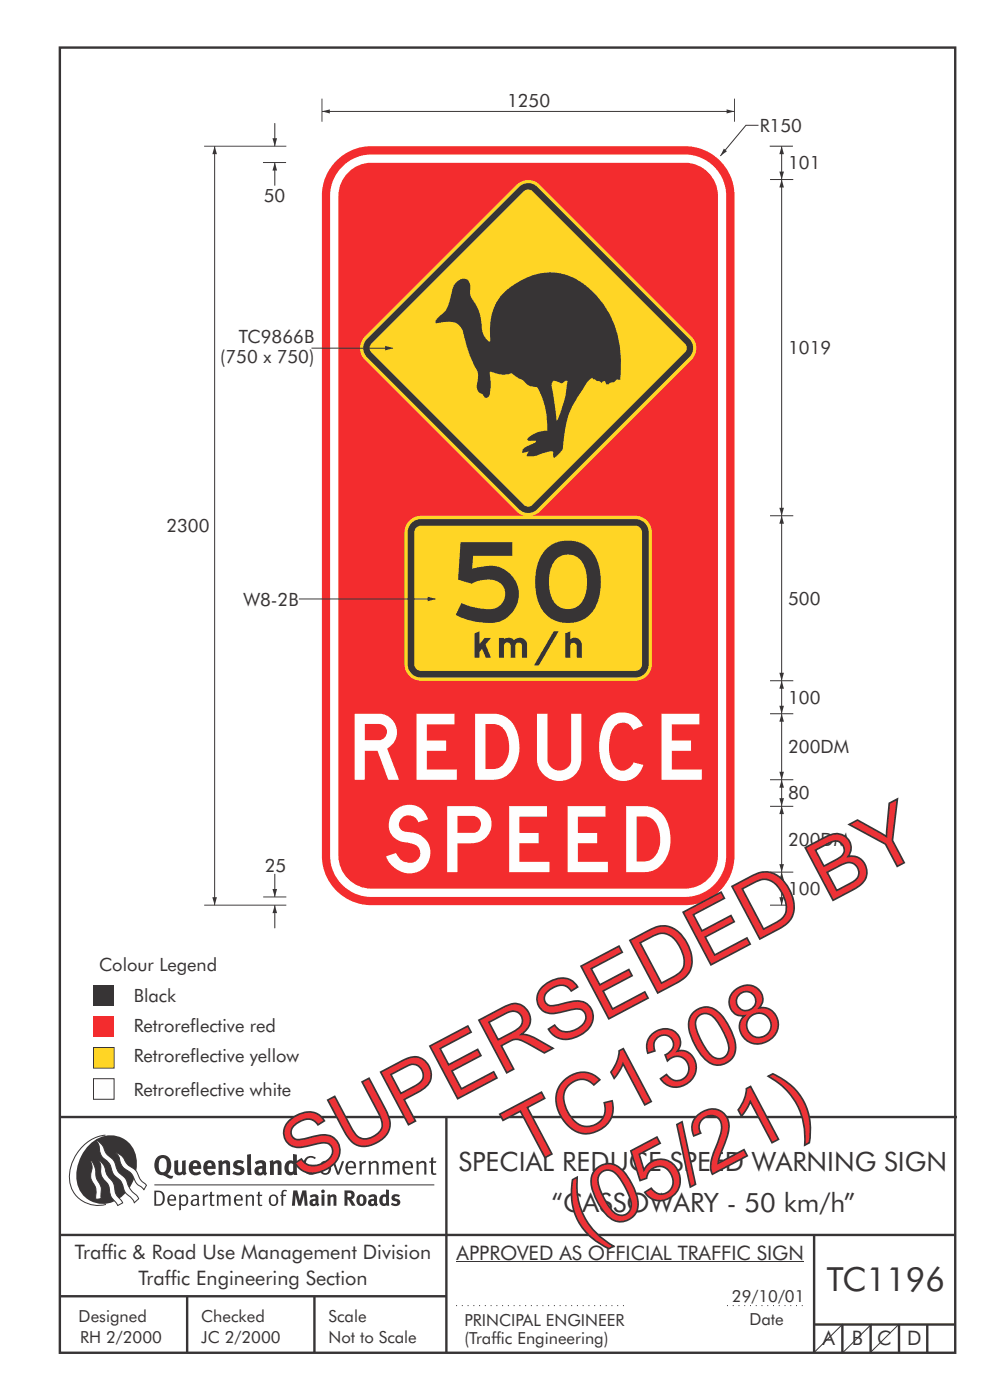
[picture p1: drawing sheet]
<svg xmlns="http://www.w3.org/2000/svg" width="210mm" height="297mm" viewBox="0 0 210 297" stroke-linecap="round" stroke-linejoin="round" font-family="sans-serif">
<g fill="none" stroke="#373435" stroke-width=".51">
<path d="M12.7 10.1h189.9v276.9h-189.9zM12.7 237h190.3M94.7 236.9v50.1M12.7 262h190M12.7 275h82M39.7 275v12M66.7 275v12M172.7 262v25M172.7 281h30M178.7 281v6M184.7 281v6M190.7 281v6"/>
<path d="M196.7 281v6"/>
</g>
<path d="M154.2 277h16.7" fill="none" stroke="#373435" stroke-width=".21" stroke-dasharray=".2 1" stroke-linecap="butt"/>
<path d="M19.8 209h4.4v4.3h-4.4z" fill-rule="evenodd" fill="#373435"/>
<path d="M19.8 228.8h4.4v4.4h-4.4z" fill-rule="evenodd" fill="#fefefe" stroke="#373435" stroke-width=".21"/>
<path d="M19.8 222.2h4.4v4.4h-4.4z" fill-rule="evenodd" fill="#ffd525" stroke="#373435" stroke-width=".21"/>
<path d="M19.8 215.6h4.4v4.4h-4.4z" fill-rule="evenodd" fill="#f32c2e"/>
<path d="M96.9 267.7h73.6M178.8 280.9l-6.2 6.1M184.9 280.9l-6.2 6.1" fill="none" stroke="#373435" stroke-width=".21"/>
<g fill="#373435">
<path d="M64.9 245.6a1.61 1.61 0 0 1 2.1 0l-.2 .3a1.17 1.17 0 0 0-1.4-.2 1.17 1.17 0 0 0-.6 1.3 1.42 1.42 0 0 0 1.2 1.8l.7-.1v-1.2h-.8l-.1-.4h1.3v1.8a1.82 1.82 0 0 1-2.2 0 1.82 1.82 0 0 1-.6-2.1l.2-.7z" fill-rule="evenodd"/>
<path d="M68.2 246.5a1.77 1.77 0 0 0 .4 2.7 1.39 1.39 0 0 0 1.4-.5 1.39 1.39 0 0 0 .2-1.5 1.19 1.19 0 0 0-2-.7zM68.5 246.8a.83 .83 0 0 1 1 .1 .83 .83 0 0 1 .2 .9 .75 .75 0 0 1-.6 1.1 .75 .75 0 0 1-.8-.9v-.9z" fill-rule="evenodd"/>
<path d="M70.5 246.3h.4l.8 2.4 .8-2.4h.5l-1.1 2.9h-.4z" fill-rule="evenodd"/>
<path d="M73.6 246.7a1.74 1.74 0 0 0 .5 2.5l.9-.1 .5-.2-.2-.3a.89 .89 0 0 1-1.1 .2 .89 .89 0 0 1-.4-1h1.7a1.15 1.15 0 0 0-.4-1.4 1.15 1.15 0 0 0-1.5 .3zM74 246.8a.67 .67 0 0 1 .8-.1 .67 .67 0 0 1 .3 .8h-1.3z" fill-rule="evenodd"/>
<path d="M76.2 246.4l.4-.1 .1 .4 .5-.4h.5l-.2 .5a.61 .61 0 0 0-.8 .6v1.8h-.4z" fill-rule="evenodd"/>
<path d="M78.1 246.4l.5-.1 .1 .4a.89 .89 0 0 1 .9-.4 .89 .89 0 0 1 .7 .7v2.2h-.4v-2.2l-.1-.2-.3-.1-.8 .3v2.2h-.4z" fill-rule="evenodd"/>
<path d="M81.1 246.4l.4-.1 .1 .4a.83 .83 0 0 1 .8-.4 .83 .83 0 0 1 .7 .4 .86 .86 0 0 1 .9-.4 .86 .86 0 0 1 .7 .7v2.2h-.4l-.1-2.4a.5 .5 0 0 0-.8 .1l-.2 .2v2.1h-.5v-2.3l-.4-.2-.7 .3v2.2h-.4z" fill-rule="evenodd"/>
<path d="M85.7 246.7a1.74 1.74 0 0 0 .5 2.5l.9-.1 .5-.2-.2-.3a.89 .89 0 0 1-1.1 .2 .89 .89 0 0 1-.4-1h1.7a1.15 1.15 0 0 0-.5-1.4 1.15 1.15 0 0 0-1.4 .3zM86 246.8a.67 .67 0 0 1 .9-.1 .67 .67 0 0 1 .3 .8h-1.3z" fill-rule="evenodd"/>
<path d="M88.3 246.4l.4-.1 .1 .4a.89 .89 0 0 1 .9-.4 .89 .89 0 0 1 .7 .7v2.2h-.4v-2.2l-.1-.2-.3-.1-.8 .3v2.2h-.4z" fill-rule="evenodd"/>
<path d="M91.5 245.6l.4-.1v.8h.7l-.2 .4h-.5v2.1l.1 .1h.5l.1 .3a.71 .71 0 0 1-1.2-.6v-1.9h-.3v-.4h.3z" fill-rule="evenodd"/>
<path d="M37 246.3l.8-.2v2a.46 .46 0 0 0 .2 .6 .46 .46 0 0 0 .6-.2v-2.2l.8-.2v2.4l.2 .5-.6 .3-.2-.3a1.03 1.03 0 0 1-1.2 .3 1.03 1.03 0 0 1-.6-1.1z" fill-rule="evenodd"/>
<path d="M40.4 246.5a1.64 1.64 0 0 0 0 2.3 1.64 1.64 0 0 0 2.3 .1l-.4-.4a.78 .78 0 0 1-.9 .2 .78 .78 0 0 1-.5-.7h1.8a1.37 1.37 0 0 0-.6-1.7 1.37 1.37 0 0 0-1.7 .2zM41 246.9a.48 .48 0 0 1 .7-.1 .48 .48 0 0 1 .2 .6h-1z" fill-rule="evenodd"/>
<path d="M43.5 246.5a1.65 1.65 0 0 0-.2 2 1.65 1.65 0 0 0 1.9 .7l.5-.3-.3-.4a.78 .78 0 0 1-.9 .3 .78 .78 0 0 1-.5-.8h1.8a1.37 1.37 0 0 0-.6-1.7 1.37 1.37 0 0 0-1.7 .2zM44.1 246.9a.48 .48 0 0 1 .6-.1 .48 .48 0 0 1 .2 .6h-.9z" fill-rule="evenodd"/>
<path d="M46.3 246.3l.7-.2 .1 .4a.95 .95 0 0 1 1-.3 .95 .95 0 0 1 .7 .8v2.3h-.8v-2.3l-.3-.2-.5 .3v2.2h-.8z" fill-rule="evenodd"/>
<path d="M49.7 246.5a1.73 1.73 0 0 1 2-.1l-.2 .5-.6-.2a.42 .42 0 0 0-.6 .3l.2 .2a1.23 1.23 0 0 1 1.4 1.1 1.47 1.47 0 0 1-2.3 .9l-.3-.2 .3-.6 .7 .3a.47 .47 0 0 0 .7-.3 .87 .87 0 0 0-1-.5l-.4-.2-.1-.4z" fill-rule="evenodd"/>
<path d="M54.1 246.5l.3 .6 .3-.2a.62 .62 0 0 1 .9 .1v.4a1.21 1.21 0 0 0-1.3 .3 1.21 1.21 0 0 0-.2 1.3 1.19 1.19 0 0 0 1.7 0l.5 .4 .4-.5-.3-.3v-1.4a.96 .96 0 0 0-1.3-1.1zM55 248l.6-.1v.7a.43 .43 0 0 1-.6 .1 .43 .43 0 0 1 0-.7z" fill-rule="evenodd"/>
<path d="M57.2 246.3l.7-.2 .1 .4a.95 .95 0 0 1 1-.3 .95 .95 0 0 1 .7 .8v2.3h-.8v-2.3l-.3-.2-.5 .3v2.2h-.8z" fill-rule="evenodd"/>
<path d="M62.2 244.8v1.5a1.29 1.29 0 0 0-1.4 .2 1.29 1.29 0 0 0-.5 1.3 1.24 1.24 0 0 0 .5 1.3 1.24 1.24 0 0 0 1.5 0l.1 .2h.7l-.1-4.4zM61.5 246.9l.4-.1 .3 .2v1.5l-.3 .1a.48 .48 0 0 1-.6-.4 1.52 1.52 0 0 1 .2-1.3z" fill-rule="evenodd"/>
<path d="M52.4 245l.8-.2 .2 4.5h-.8l-.1-.2z" fill-rule="evenodd"/>
</g>
<path d="M22.4 240.8a9 9 0 0 0-7.4 10.9 6.2 6.2 0 0 0 7.5 3.8M32.7 251.4h59.4" fill="none" stroke="#373435" stroke-width=".21"/>
<path d="M19.1 242.7a5.7 5.7 0 0 1 6.5-1.4 5.7 5.7 0 0 1 3.4 5.7 8.6 8.6 0 0 1-6.2 8.3 5.7 5.7 0 0 1-6.5-7 9.9 9.9 0 0 1 2.8-5.6z" fill-rule="evenodd" fill="#373435"/>
<path d="M24.4 244.5a3.1 3.1 0 0 1 2.3 2.2l.8 .7a3.2 3.2 0 0 1 2 2.4l.4 .6 1.2 1.1-.6 .9-.2-.3a3.5 3.5 0 0 1-1.9-2.1 3.8 3.8 0 0 0-2.1-2.2 3.5 3.5 0 0 1-1-2.2zM20.4 241.9a3.4 3.4 0 0 1 1.9 2.4l.7 .9a3.3 3.3 0 0 1 1.7 2.6 4.4 4.4 0 0 0 1.7 2l.3 .3a6.1 6.1 0 0 0 2.5 3.7l.2 .5-.9 .9a6.1 6.1 0 0 0-1.9-2.3l-.4-.7a3.6 3.6 0 0 0-1.9-2.8l-.6-1a3.6 3.6 0 0 0-1.9-2.8 3.7 3.7 0 0 1-.8-2.4zM21 246.1a3.4 3.4 0 0 1 1.5 2.7l.6 1a3.8 3.8 0 0 1 1.4 3.1l.3 .7 1.2 1.6-1 .5-.5-.7a3.2 3.2 0 0 1-1.3-2.8 4.3 4.3 0 0 0-1.4-2.2 4.7 4.7 0 0 1-.5-3zM19.2 246.1a5.1 5.1 0 0 1 1.2 3.7l.3 .7a3.1 3.1 0 0 1 .7 2.9l.1 .9-1.1 .2-.1-.8a3.5 3.5 0 0 0-.9-3.3 3.6 3.6 0 0 1 .1-2.5z" fill-rule="evenodd" fill="#fefefe" stroke="#373435" stroke-width=".21"/>
<g fill="#373435">
<path d="M33.4 245.5a2.51 2.51 0 0 0 .4 3.7l.8 .1a2.78 2.78 0 0 0 2 .7l.2-.6h-.6l-.7-.3a2.56 2.56 0 0 0 0-3.8 1.83 1.83 0 0 0-2.1 .2zM34 245.8a.87 .87 0 0 1 1 .1 .87 .87 0 0 1 .4 .9v.4a1.17 1.17 0 0 1-.9 1.5l-.3-.1a2.38 2.38 0 0 1-.2-2.8z" fill-rule="evenodd"/>
<path d="M33.1 252.9v2.6a1.12 1.12 0 0 0 1.2-.3 1.12 1.12 0 0 0 .2-1.2l-.1-.5-.3-.5zM32.7 252.6h1.1a1.67 1.67 0 0 1 1.2 1.6 1.67 1.67 0 0 1-1.3 1.6h-1zM36.1 253.9l-.2 .5h1.1a.55 .55 0 0 0-.3-.6 .55 .55 0 0 0-.6 .1zM35.8 253.7a.95 .95 0 0 1 1.2-.1 .95 .95 0 0 1 .4 1.1h-1.5a.72 .72 0 0 0 .4 .8 .72 .72 0 0 0 .9-.2l.1 .3a1.15 1.15 0 0 1-1.5 0 1.15 1.15 0 0 1-.2-1.5zM38.4 254.1v1.1a.7 .7 0 0 0 .9 .2 .7 .7 0 0 0 .2-.9 .61 .61 0 0 0-.4-.7 .61 .61 0 0 0-.7 .3zM38 253.5l.3-.1 .1 .4a.95 .95 0 0 1 1.2-.2 .95 .95 0 0 1 .3 1.2 .92 .92 0 0 1-.5 .9 .92 .92 0 0 1-1-.1v1.1l-.4 .1zM40.9 254.8a.5 .5 0 0 0 .2 .8 .5 .5 0 0 0 .7-.4v-.6zM40.5 253.7a1 1 0 0 1 1.7 .3v1.4l.2 .2-.2 .3-.3-.4a.78 .78 0 0 1-1.4 0 .78 .78 0 0 1 .8-1.1h.5a.58 .58 0 0 0-.3-.7 .58 .58 0 0 0-.7 .2zM43 253.5l.3-.1 .1 .4 .3-.3 .5-.1-.2 .4a.52 .52 0 0 0-.6 .5v1.5h-.4zM44.6 252.9l.4-.1-.1 .7h.6l-.1 .2h-.5v1.5a.35 .35 0 0 0 .6 .3v.3a.57 .57 0 0 1-.6 .1 .57 .57 0 0 1-.3-.6v-1.6h-.3v-.2h.3zM45.9 253.5l.4-.1 .1 .4 .2-.2a.64 .64 0 0 1 1 .2 .7 .7 0 0 1 .8-.4 .7 .7 0 0 1 .5 .6v1.8h-.4v-1.7l-.2-.4-.7 .4v1.7h-.3v-1.7a.38 .38 0 0 0-.3-.4 .38 .38 0 0 0-.5 .2l-.1 .2v1.7h-.4zM50.2 253.9l-.2 .5h1.1a.55 .55 0 0 0-.2-.6 .55 .55 0 0 0-.7 .1zM49.9 253.7a.95 .95 0 0 1 1.2-.1 .95 .95 0 0 1 .4 1.1h-1.5a.72 .72 0 0 0 .4 .8 .72 .72 0 0 0 .9-.2l.1 .3a1.15 1.15 0 0 1-1.5 0 1.15 1.15 0 0 1-.2-1.5zM52.1 253.5l.3-.1 .1 .4a.72 .72 0 0 1 .8-.4 .72 .72 0 0 1 .6 .6v1.8h-.4v-1.6a.45 .45 0 0 0-.3-.5 .45 .45 0 0 0-.5 .2l-.2 .2v1.7h-.3zM54.7 252.9l.4-.1v.7h.6l-.1 .2h-.5v1.5a.35 .35 0 0 0 .5 .3v.3a.57 .57 0 0 1-.6 .1 .57 .57 0 0 1-.3-.6v-1.6h-.3v-.2h.3zM57.6 253.8l-.2 .8a.65 .65 0 0 0 .3 .8 .65 .65 0 0 0 .8-.2l.1-.1a.93 .93 0 0 0-.7-1.4zM57.3 253.7a1.12 1.12 0 0 1 1.4 0 1.12 1.12 0 0 1 .2 1.5 1.01 1.01 0 0 1-1.2 .6 1.01 1.01 0 0 1-.7-1.2zM59.9 252.6l.5-.2 .5 .1-.2 .3-.3-.1-.3 .2v.6h.6l-.1 .2h-.5v2.1h-.4v-2.1h-.2v-.2h.2zM62.2 252.5l-.3 3.3h.7l.1-2.3 .6 2.3h.5l.7-2.3 .1 2.3h.7l-.3-3.3h-.9l-.5 2.2-.5-2.2zM65.7 253.7l.3 .4a.51 .51 0 0 1 .5-.3 .51 .51 0 0 1 .4 .4v.1a.88 .88 0 0 0-1.1 .3 .88 .88 0 0 0 .2 1.2 .9 .9 0 0 0 1.1-.2l.3 .3 .4-.4-.3-.3v-1a.87 .87 0 0 0-.4-.9 .87 .87 0 0 0-1 .2zM66.4 254.8l.5-.1v.6l-.1 .1h-.3l-.2-.2zM68.2 253.4v2.4h.6v-2.5zM68.1 252.7a.4 .4 0 0 0 .8 0 .4 .4 0 0 0-.8 0zM69.4 253.5l.1 2.3h.6v-1.7a.33 .33 0 0 1 .4-.2 .33 .33 0 0 1 .2 .3v1.6h.7v-1.8a.75 .75 0 0 0-.6-.6 .75 .75 0 0 0-.8 .2v-.3zM73.1 252.5v3.3h.6v-1.4l.3 .3 .7 1.1h.7l-.9-1.4a.94 .94 0 0 0 .7-1 .94 .94 0 0 0-.9-.9zM73.7 253.1a.51 .51 0 0 1 .7 .1 .51 .51 0 0 1-.1 .7h-.6zM75.9 253.7a1.19 1.19 0 0 0-.1 1.7 1.19 1.19 0 0 0 1.7 0 1.19 1.19 0 0 0 0-1.6 1.19 1.19 0 0 0-1.6-.1zM76.5 253.9l.2-.1a.99 .99 0 0 1 0 1.6 1.06 1.06 0 0 1-.2-1.5zM78.1 253.7l.3 .4a.51 .51 0 0 1 .5-.3 .51 .51 0 0 1 .4 .4v.1a.88 .88 0 0 0-1.1 .3 .88 .88 0 0 0 .2 1.2 .9 .9 0 0 0 1.1-.2l.3 .3 .4-.4-.2-.3v-1a.87 .87 0 0 0-.5-.9 .87 .87 0 0 0-1 .2zM78.9 254.8l.4-.1v.6l-.1 .1h-.3l-.2-.2zM81.9 252.3v1.2a1.2 1.2 0 0 0-1.4 .6 1.2 1.2 0 0 0 .2 1.4l.5 .3 .8-.1v.1h.6l-.1-3.4zM81.4 253.9l.5 .1-.1 1.2a.46 .46 0 0 1-.5 0 .46 .46 0 0 1-.2-.6zM83.3 253.5a.79 .79 0 0 0-.2 1 .79 .79 0 0 0 1 .4 .33 .33 0 0 1 0 .5 .33 .33 0 0 1-.5-.1l-.5-.2-.2 .5a1.15 1.15 0 0 0 1.2 .3 1.15 1.15 0 0 0 .8-1 1.49 1.49 0 0 0-1.2-.8 .4 .4 0 0 1 .3-.3 .4 .4 0 0 1 .4 .1l.2 .1 .2-.4a1.47 1.47 0 0 0-1.5-.1z" fill-rule="evenodd"/>
</g>
<path d="M71.8 33.7a10.4 10.4 0 0 0-3.5 7.8v140.1a10.5 10.5 0 0 0 10.4 10.4h66.7a10.5 10.5 0 0 0 10.4-10.4v-140.1a10.5 10.5 0 0 0-10.4-10.5h-66.7a10.4 10.4 0 0 0-6.9 2.7zM72.6 35.4a8.7 8.7 0 0 0-2.6 6.1v140a8.8 8.8 0 0 0 8.8 8.8h66.5a8.8 8.8 0 0 0 8.7-8.8v-140a8.8 8.8 0 0 0-8.7-8.7h-66.5a8.7 8.7 0 0 0-6.2 2.6zM74.2 36.3a7 7 0 0 0-2.4 5.2v140a7 7 0 0 0 7 7h66.5a7 7 0 0 0 7-7v-140a7 7 0 0 0-7-7h-66.5a6.9 6.9 0 0 0-4.6 1.8z" fill-rule="evenodd" fill="#f32c2e"/>
<g fill="#fefefe">
<path d="M83.8 171.9a4.2 4.2 0 0 1 7 1.9l-2.1 .6a2.03 2.03 0 0 0-2.7-1.4 2.03 2.03 0 0 0-1.1 2.8 3.4 3.4 0 0 0 2.7 .8 4.4 4.4 0 0 1 3.2 6.3 4.4 4.4 0 0 1-6.8 1.4l-1.3-1.2-.8-1.4 2.1-.7a2.91 2.91 0 0 0 4.5 1.4 2.02 2.02 0 0 0 .5-2.1 2.02 2.02 0 0 0-1.7-1.3l-.5-.2a4.3 4.3 0 0 1-4.2-2.7 4.3 4.3 0 0 1 1.2-4.2z"/>
<path d="M108 171h8v2.3h-5.8v3.4h4.1v2.2h-4.1v3.9h6.3v2.2h-8.5z"/>
<path d="M120.4 171h8v2.3h-5.8v3.4h4.1v2.2h-4.1v3.9h6.4v2.2h-8.6z"/>
<path d="M97 173.1h3.3a1.8 1.8 0 0 1 1.7 1.7 1.8 1.8 0 0 1-1.6 1.9h-3.4zM94.9 171v14h2.1v-6.1h3a4 4 0 0 0 4.3-3.8 4 4 0 0 0-4.1-4.1z"/>
<path d="M132.8 171v14h3.9a6 6 0 0 0 5.5-6 7.7 7.7 0 0 0-2.9-7.3 4.9 4.9 0 0 0-2.6-.7zM135 173.2a4.2 4.2 0 0 1 3.7 .8 6.4 6.4 0 0 1-.1 8 2.78 2.78 0 0 1-1.9 .7h-1.7z"/>
</g>
<path d="M165.8 38.1v71.3" fill="none" stroke="#373435" stroke-width=".21"/>
<g fill="#373435">
<path d="M165.8 38.1l.5 1.7h-1z"/>
<path d="M165.3 107.7h1l-.5 1.7z"/>
</g>
<path d="M155.8 20.9v4.9M163.3 38.1h5M163.3 109.4h5" fill="none" stroke="#373435" stroke-width=".21"/>
<g fill="#fefefe">
<path d="M88.4 151.4h8v2.3h-5.9v3.4h4.1v2.2h-4.1v3.9h6.4v2.2h-8.5z"/>
<path d="M113.9 151.4h2.2v9.7a2.53 2.53 0 0 0 2.5 2.4 2.53 2.53 0 0 0 2.6-2.3v-9.8h2.1v9.5a4.7 4.7 0 0 1-4.6 4.8 4.7 4.7 0 0 1-4.8-4.6z"/>
<path d="M128.9 152.4a4.6 4.6 0 0 1 7.5 1.6l-2.1 .8a2.4 2.4 0 0 0-2.5-1.5 2.4 2.4 0 0 0-2.1 2 8.5 8.5 0 0 0 .7 7.4 2.36 2.36 0 0 0 4-1l2.1 .6a4.4 4.4 0 0 1-4.1 3.4 4.4 4.4 0 0 1-4.5-2.9 11.4 11.4 0 0 1 .5-9.8z"/>
<path d="M140.3 151.4h8.1v2.3h-5.9v3.4h4.1v2.2h-4.1v3.9h6.4v2.2h-8.6z"/>
<path d="M77.4 153.6h2.9a1.72 1.72 0 0 1 1.8 1.7 1.72 1.72 0 0 1-1.7 1.7h-3zM75.2 151.4v14h2.2v-6.1h2.7l2.2 6.1h2.3l-2.5-6.6a3.9 3.9 0 0 0 2-4.3 3.9 3.9 0 0 0-3.7-3.1z"/>
<path d="M100.8 151.4v14h3.9a6 6 0 0 0 5.5-6 7.7 7.7 0 0 0-2.9-7.3 4.9 4.9 0 0 0-2.6-.7zM103 153.6a4.2 4.2 0 0 1 3.6 .8 6.4 6.4 0 0 1 0 8 2.78 2.78 0 0 1-2 .7h-1.6z"/>
</g>
<path d="M68.3 23.6h87.5" fill="none" stroke="#373435" stroke-width=".21"/>
<g fill="#373435">
<path d="M68.3 23.6l1.7-.4v.9z"/>
<path d="M154.1 23.2l1.7 .4-1.7 .5z"/>
</g>
<path d="M160.9 26.6h-2.7l-5.4 6.5" fill="none" stroke="#373435" stroke-width=".21"/>
<path d="M153.5 31.5l.7 .6-1.4 1z" fill="#373435"/>
<path d="M165.8 31v7.1" fill="none" stroke="#373435" stroke-width=".21"/>
<g fill="#373435">
<path d="M165.8 31l.5 1.7h-1z"/>
<path d="M165.3 36.4h1l-.5 1.7z"/>
</g>
<path d="M163.3 31h4.9M165.8 144.4v7" fill="none" stroke="#373435" stroke-width=".21"/>
<g fill="#373435">
<path d="M165.8 144.4l.5 1.7h-1z"/>
<path d="M165.3 149.7h1l-.5 1.7z"/>
</g>
<path d="M163.3 151.4h5M165.8 151.4v14" fill="none" stroke="#373435" stroke-width=".21"/>
<g fill="#373435">
<path d="M165.8 151.4l.5 1.7h-1z"/>
<path d="M165.3 163.7h1l-.5 1.7z"/>
</g>
<path d="M163.3 165.4h5M165.8 171v14" fill="none" stroke="#373435" stroke-width=".21"/>
<g fill="#373435">
<path d="M165.8 171l.5 1.7h-1z"/>
<path d="M165.3 183.3h1l-.5 1.7z"/>
</g>
<path d="M165.8 165.4v5.6M163.3 185h5" fill="none" stroke="#373435" stroke-width=".21"/>
<g fill="#373435">
<path d="M165.8 165.4l.5 1.7h-1z"/>
<path d="M165.3 169.3h1l-.5 1.7z"/>
</g>
<path d="M163.3 171.1h5M165.8 185v7" fill="none" stroke="#373435" stroke-width=".21"/>
<g fill="#373435">
<path d="M165.8 185l.5 1.7h-1z"/>
<path d="M165.3 190.3h1l-.5 1.7z"/>
</g>
<path d="M165.8 109.4v35" fill="none" stroke="#373435" stroke-width=".21"/>
<g fill="#373435">
<path d="M165.8 109.4l.5 1.7h-1z"/>
<path d="M165.3 142.7h1l-.5 1.7z"/>
</g>
<path d="M45.5 31v161M68.3 20.9v4.9M163.3 144.4h5M163.3 192h5" fill="none" stroke="#373435" stroke-width=".21"/>
<g fill="#373435">
<path d="M45.5 31l.5 1.7h-1z"/>
<path d="M45 190.3h1l-.5 1.7z"/>
</g>
<path d="M43.3 31h17.4M58.3 26.1v4.9M43.3 192h17.4M55.8 190.3h4.9" fill="none" stroke="#373435" stroke-width=".21"/>
<path d="M57.8 29.3h1l-.5 1.7z" fill="#373435"/>
<path d="M58.3 34.5v4.9" fill="none" stroke="#373435" stroke-width=".21"/>
<path d="M58.3 34.5l.5 1.7h-1z" fill="#373435"/>
<path d="M55.8 34.5h4.9M58.3 185.4v4.9" fill="none" stroke="#373435" stroke-width=".21"/>
<path d="M57.8 188.6h1l-.5 1.7z" fill="#373435"/>
<path d="M86.8 110.4a3.5 3.5 0 0 1 2.5-1h45.5a3.5 3.5 0 0 1 3.5 3.5v28a3.5 3.5 0 0 1-3.5 3.5h-45.5a3.5 3.5 0 0 1-3.5-3.5v-28a3.5 3.5 0 0 1 1-2.5z" fill-rule="evenodd" fill="#ffd525"/>
<path d="M87.1 111.2a2.8 2.8 0 0 1 2.2-1.1h45.5a2.81 2.81 0 0 1 2.8 2.8v28a2.81 2.81 0 0 1-2.8 2.8h-45.5a2.81 2.81 0 0 1-2.8-2.8v-28l.1-.6z" fill-rule="evenodd" fill="#373435"/>
<path d="M88.2 112.1l.6-.5 .5-.1h45.5a1.4 1.4 0 0 1 1.4 1.4v28a1.4 1.4 0 0 1-1.4 1.4h-45.5a1.4 1.4 0 0 1-1.4-1.4v-28z" fill-rule="evenodd" fill="#ffd525"/>
<g fill="#373435">
<path d="M97.7 115h11v2.9h-8.3l-.3 2.8a10.7 10.7 0 0 1 6-.3 6.1 6.1 0 0 1 3.8 7.1 6.1 6.1 0 0 1-6.7 4.6 14.8 14.8 0 0 1-6.5-1.6l1.2-2.6a12.8 12.8 0 0 0 7.1 1.2 3.1 3.1 0 0 0 2.1-3.7 3.1 3.1 0 0 0-3.4-2.5l-.7 .1a5.8 5.8 0 0 0-2.9 .8l-2.9-.8z"/>
<path d="M100.7 134.3l1-.4v2.7l1.1-1.3h1.3l-1.1 1.4 1.1 2.8h-1.1l-.7-1.9-.6 .7v1.2h-1z"/>
<path d="M105.8 135.3h1.1v.3a1.71 1.71 0 0 1 2.1 .2 1.6 1.6 0 0 1 1.7-.5 1.6 1.6 0 0 1 1.1 1.4v2.8h-1.1v-2.5a.71 .71 0 0 0-.7-.7 .71 .71 0 0 0-.7 .8v2.4h-1v-2.4a.72 .72 0 0 0-.6-.8 .72 .72 0 0 0-.8 .7v2.5h-1.1z"/>
<path d="M119.9 134.4l1.1-.5v1.7a1.5 1.5 0 0 1 1.6-.2 1.5 1.5 0 0 1 .8 1.4v2.7h-1v-2.3a.71 .71 0 0 0-.8-.8 .71 .71 0 0 0-.6 .8v2.3h-1.1z"/>
<path d="M117.8 118.8a3.7 3.7 0 0 1 3.8-1 3.7 3.7 0 0 1 2.6 3 8.7 8.7 0 0 1-1 7.2 3.7 3.7 0 0 1-3.9 1.1 3.7 3.7 0 0 1-2.5-3.1 8.6 8.6 0 0 1 1-7.2zM115.7 116.7a11.5 11.5 0 0 0-1.8 10.2 6.7 6.7 0 0 0 6.6 5.3 6.7 6.7 0 0 0 6.5-5.3 12.3 12.3 0 0 0-1.2-9.6 6.7 6.7 0 0 0-10.1-.6z"/>
</g>
<path d="M117.5 133.9h1l-4.2 7.3h-1z" fill-rule="evenodd" fill="#373435"/>
<path d="M63.4 127.1h29" fill="none" stroke="#373435" stroke-width=".21"/>
<path d="M90.7 126.6l1.7 .5-1.7 .5z" fill="#373435"/>
<path d="M58.3 192v4.9" fill="none" stroke="#373435" stroke-width=".21"/>
<path d="M58.3 192l.5 1.7h-1z" fill="#373435"/>
<path d="M109.6 39.2a3.5 3.5 0 0 1 4.9 0l32.2 32.2a3.5 3.5 0 0 1 0 4.9l-32.2 32.2a3.5 3.5 0 0 1-4.9 0l-32.2-32.2a3.5 3.5 0 0 1 0-4.9z" fill-rule="evenodd" fill="#ffd525"/>
<path d="M110.1 39.6a2.73 2.73 0 0 1 3.9 0l32.2 32.3a2.73 2.73 0 0 1 0 3.9l-32.2 32.2a2.73 2.73 0 0 1-3.9 0l-32.3-32.2a2.73 2.73 0 0 1 0-3.9z" fill-rule="evenodd" fill="#373435"/>
<path d="M78.8 72.9l32.3-32.3a1.31 1.31 0 0 1 1.9 0l32.3 32.3a1.31 1.31 0 0 1 0 1.9l-32.3 32.3a1.31 1.31 0 0 1-1.9 0l-32.3-32.3a1.31 1.31 0 0 1 0-1.9z" fill-rule="evenodd" fill="#ffd525"/>
<path d="M97 59.7a4.7 4.7 0 0 0-1.4 3.1 6.3 6.3 0 0 1-2.8 4.7 1.03 1.03 0 0 0-.4 1.1 10.3 10.3 0 0 1 4.2-.1l.8 .5a3.6 3.6 0 0 1 1 2.2 28.5 28.5 0 0 0 2.9 7.7l.1 1-.2 1.5a1.75 1.75 0 0 0 1.2 2.3l.3 .5a.79 .79 0 0 0 .9 0 .79 .79 0 0 0 .3-.8 13.7 13.7 0 0 0 0-4.4v-.1a9.1 9.1 0 0 0 3.9 .5l.7-.2 1.1 .8 1.4 .7a3.2 3.2 0 0 0 3 1.4 17.7 17.7 0 0 1 2.1 9.3 5.5 5.5 0 0 0-4.2 1.7l.2 .4h1.2l.4 .1-.2 .3-1.7 .8a1.22 1.22 0 0 0-1 1.4l1.5-.4-.4 .5-.2 .6a6.6 6.6 0 0 0 3.8-.8l.5-.1a1.3 1.3 0 0 1 1.3 0v.7l.2 .6a3.8 3.8 0 0 0 2.1-3.9 19 19 0 0 1 4.2-11 4.9 4.9 0 0 1 1.8-2.2l.2 .4 .3-.1 .5 .4h.6l.4 .4 .3-.3 .4-.1 .3 .8 1.7-.5 .5-.6 .7 .1a22.2 22.2 0 0 0-4.9-17.8 13.2 13.2 0 0 0-10.8-5 15.2 15.2 0 0 0-10.2 5.9 14.2 14.2 0 0 0-1.6 8.7l-.2 .1a4 4 0 0 1-1.6-3.7 10.2 10.2 0 0 0-2.2-5.7l-.3-1.4a2.1 2.1 0 0 0-1.1-2.6h-.5zM117.3 80.9l.2-.1 1.2 .3a.77 .77 0 0 0 1.2-.3h.4v.7a22.4 22.4 0 0 1-2.2 7.8l-1-6.7a1.7 1.7 0 0 1 .2-1.7z" fill-rule="evenodd" fill="#373435"/>
<path d="M66.1 73.9h17.3" fill="none" stroke="#373435" stroke-width=".21"/>
<path d="M81.7 73.4l1.7 .5-1.7 .4z" fill="#373435"/>
<path d="M190.8 280.9l-6.2 6.1" fill="none" stroke="#373435" stroke-width=".21"/>
<path d="M96.7 277h35.7" fill="none" stroke="#373435" stroke-width=".21" stroke-dasharray=".2 1" stroke-linecap="butt"/>
<g font-size="17.6" fill="#ed3237">
<text x="63.8" y="250.7" transform="rotate(-28 63.8 250.7)">SUPERSEDED BY</text>
<text x="111.6" y="247.7" transform="rotate(-28 111.6 247.7)">TC1308</text>
<text x="123.8" y="263.5" transform="rotate(-28 123.8 263.5)">(05/21)</text>
</g>
<text font-size="7.1" fill="#373435" x="175.4" y="274">TC1196</text>
<g font-size="5.6" fill="#373435">
<text x="97.2" y="248.3">SPECIAL REDUCE SPEED WARNING SIGN</text>
<text x="117" y="257.2">“CASSOWARY - 50 km/h”</text>
</g>
<g font-size="4.2" fill="#373435">
<text x="15.9" y="267">Traffic &amp; Road Use Management Division</text>
<text x="96.9" y="267.2">APPROVED AS OFFICIAL TRAFFIC SIGN</text>
<text x="29.4" y="272.6">Traffic Engineering Section</text>
<text x="174.4" y="285.3">A</text>
<text x="180.7" y="285.3">B</text>
<text x="186.1" y="285.3">C</text>
<text x="192.4" y="285.3">D</text>
</g>
<g font-size="3.9" fill="#373435">
<text x="107.6" y="22.7">1250</text>
<text x="161.2" y="28">R150</text>
<text x="167.2" y="35.9">101</text>
<text x="55.9" y="42.9">50</text>
<text x="46.7" y="77">(750 x 750)</text>
<text x="50.7" y="72.8">TC9866B</text>
<text x="167.2" y="75.1">1019</text>
<text x="35.3" y="112.9">2300</text>
<text x="51.6" y="128.5">W8-2B</text>
<text x="167.2" y="128.3">500</text>
<text x="167.2" y="149.3">100</text>
<text x="167.2" y="159.8">200DM</text>
<text x="167.2" y="169.6">80</text>
<text x="167.2" y="179.4">200DM</text>
<text x="56.1" y="185">25</text>
<text x="167.2" y="189.9">100</text>
<text x="21" y="206">Colour Legend</text>
<text x="28.4" y="212.6">Black</text>
<text x="28.4" y="218.9">Retroreflective red</text>
<text x="28.4" y="225.3">Retroreflective yellow</text>
<text x="28.4" y="232.5">Retroreflective white</text>
</g>
<g font-size="3.5" fill="#373435">
<text x="16.7" y="280.4">Designed</text>
<text x="42.7" y="280.4">Checked</text>
<text x="69.7" y="280.4">Scale</text>
<text x="98.5" y="281.3">PRINCIPAL ENGINEER</text>
<text x="155.2" y="276.2">29/10/01</text>
<text x="159" y="281">Date</text>
<text x="17" y="284.8">RH 2/2000</text>
<text x="42.7" y="284.8">JC 2/2000</text>
<text x="69.7" y="285">Not to Scale</text>
<text x="98.5" y="285.1">(Traffic Engineering)</text>
</g>
</svg>
